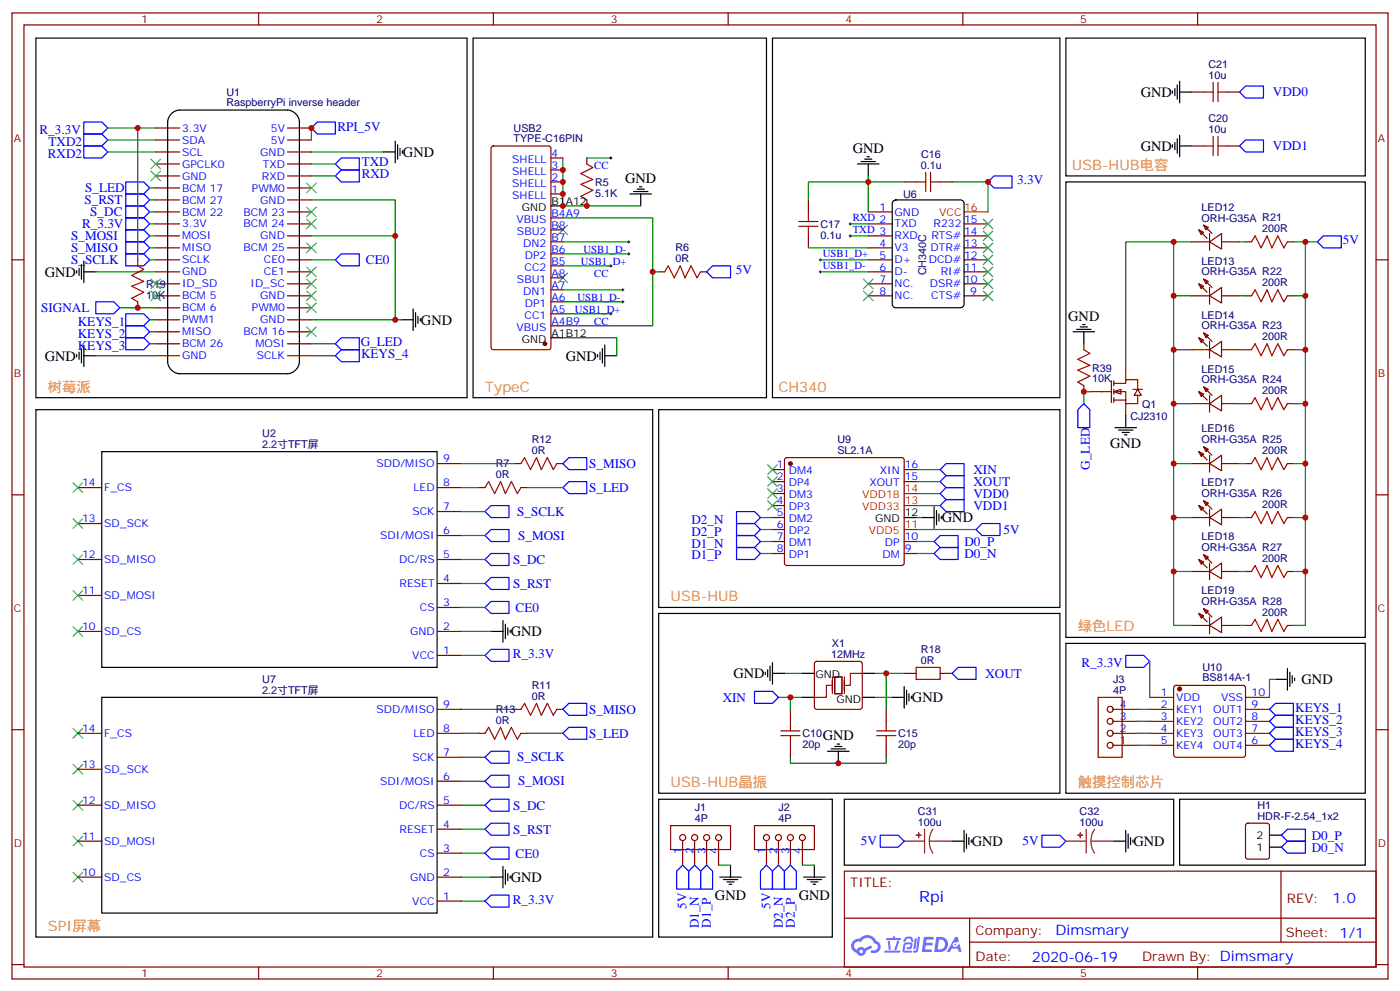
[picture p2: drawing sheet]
<svg xmlns="http://www.w3.org/2000/svg" width="412mm" height="292mm" viewBox="0 0 412 292" stroke-linecap="round" stroke-linejoin="round" font-family="sans-serif">
<g fill="none" stroke="#870000" stroke-width=".35">
<path d="M3.5 3.8h405.4v284.3h-405.4zM7.1 7.3h398.2v277.3h-398.2zM76.2 3.8v3.5M145.3 3.8v3.5M214.5 3.8v3.5M283.6 3.8v3.5M352.8 3.8v3.5M3.5 76.5h3.6M405.3 76.5h3.6M3.5 145.6h3.6M405.3 145.6h3.6M3.5 214.8h3.6"/>
<path d="M405.3 214.8h3.6M248.7 256.4h156.6v28.2h-156.6zM377.3 256.4v20.9M248.7 270.2h156.5M285.6 277.3h119.6M285.6 270.2v14.2M3.5 283.9h3.6M76.2 284.6v3.5M145.3 284.6v3.5M214.5 284.6v3.5M283.6 284.6v3.5M352.8 284.6v3.5"/>
<path d="M405.3 283.9h3.6"/>
</g>
<g fill="#5487ff">
<path d="M272.1 275.7h2.6l.3 .2-.1 .6h-2l-.1 1h1.6l.4 .4-.4 .4h-1.7l-.2 1.1 1.8 .1 .3 .3-.2 .4h-2.9z"/>
<path d="M281.4 275.8h.7l.4 1.3-.7 .3a.74 .74 0 0 0-1.1 .3 .74 .74 0 0 0 .5 1.1 .74 .74 0 0 0 .9-.7l.5-.3 .7 2.4h-.9l-.2-1h-1.9l-.5 1h-.9z"/>
<path d="M269.5 276.2h.6l-.4 2.9a.31 .31 0 0 1-.3 .3 .31 .31 0 0 1-.3-.3z"/>
<path d="M270.4 275.7h.6l-.5 4a.89 .89 0 0 1-.7 .7 .89 .89 0 0 1-.9-.3l1-.5z"/>
<path d="M266.8 275.9l.6-.2 1.2 .1 .5 1.3-.6 .1-.4-.9-1 .1a.95 .95 0 0 1-1 .8l-.1-.2z"/>
<path d="M266.4 277.6l1.8-.2a1.04 1.04 0 0 1 .6 1.1 1.04 1.04 0 0 1-.8 .9h-.7a.29 .29 0 0 1-.3-.4 .29 .29 0 0 1 .3-.2h.7l.2-.8h-1.4l-.4 1.8h1.9a.29 .29 0 0 1 .3 .3 .29 .29 0 0 1-.3 .3h-2l-.4-.3 .2-2.1z"/>
<path d="M260.5 279.8h4.4a.3 .3 0 0 1 .3 .3 .3 .3 0 0 1-.3 .3h-4.3z"/>
<path d="M264.3 276.9h.6l-.5 1.6a1.02 1.02 0 0 1-.7 1.2l-.2-.3z"/>
<path d="M261.5 276.9h.6l.3 2.4-.3 .3-.3-.2z"/>
<path d="M261.1 276.1h1.9l.2-.5h.5l-.1 .5h1.5a.29 .29 0 0 1 .3 .3 .29 .29 0 0 1-.3 .3h-3.9z"/>
<path d="M275.8 275.7l-.6 4.5h1.4a2.27 2.27 0 0 0 2.7-2.3 2.27 2.27 0 0 0-2.7-2.2zM276.6 276.5a1.5 1.5 0 0 1 1.8 1.6 1.5 1.5 0 0 1-1.9 1.3h-.3z"/>
<path d="M251.4 276.9a2.09 2.09 0 0 0 1 3.5 1.37 1.37 0 0 0 1.5 .9 1.37 1.37 0 0 0 1.1-1.4l2-1-.5-.7-1.8 1a1.4 1.4 0 0 0-2.3 .4 1.32 1.32 0 0 1-.6-1.9 1.32 1.32 0 0 1 1.9-.4 2.02 2.02 0 0 1 2-1.3 2.02 2.02 0 0 1 1.8 1.6 1.09 1.09 0 0 1 1.1 1.4 1.09 1.09 0 0 1-1.6 .7 .41 .41 0 0 0-.5 .3 .41 .41 0 0 0 .4 .5 1.89 1.89 0 0 0 2.4-1.2 1.89 1.89 0 0 0-1.2-2.4 2.98 2.98 0 0 0-5-.6l-1 .1zM253.2 280a.52 .52 0 0 1 1 0 .52 .52 0 0 1-1 0z"/>
<circle cx="281.4" cy="278" r=".28"/>
</g>
<g fill="none" stroke="#870000" stroke-width=".35">
<path d="M45.9 37.7h7M84.7 37.7h7M351 27.1h3.5M361.6 27.1h3.5M45.9 41.2h7M45.9 44.7h7M45.9 48.3h7M45.9 51.8h7M45.9 55.3h7M45.9 58.8h7M84.7 41.2h7M84.7 44.7h7"/>
<path d="M84.7 48.3h7M84.7 51.8h7M84.7 55.3h7M84.7 58.8h7M144.9 43.2l.4-.2h16.3l.6 .4 .1 58.8-.5 .7h-16.5l-.6-.4-.1-58.8zM162.3 53.6h3.5M162.3 57.1h3.5M162.3 50h3.5M162.3 46.5h3.5M172.9 46.5v1.8M172.9 58.8v1.8M238.1 58.8v3.6"/>
<path d="M266.3 53.6h3.6M276.9 53.6h3.6M351 43h3.5M361.6 43h3.5M40.6 76.5v1.7M45.9 62.4h7M45.9 65.9h7M45.9 69.4h7M45.9 73h7M45.9 76.5h7M84.7 62.4h7M84.7 65.9h7"/>
<path d="M84.7 69.4h7M84.7 73h7M84.7 76.5h7M162.3 78.2h3.5M162.3 74.7h3.5M162.3 71.2h3.5M162.3 67.7h3.5M162.3 64.1h3.5M238.1 69.4v3.6M255.8 62.4h7M255.8 65.9h7M255.8 69.4h7"/>
<path d="M255.8 73h7M255.8 76.5h7M284 65.9h7M284 69.4h7M284 73h7M284 76.5h7M40.6 88.8v1.8M45.9 80h7M45.9 83.5h7M45.9 87.1h7M45.9 90.6h7M45.9 94.1h7"/>
<path d="M45.9 97.6h7M84.7 80h7M84.7 83.5h7M84.7 87.1h7M84.7 90.6h7M84.7 94.1h7M84.7 97.6h7M162.3 95.9h3.5M162.3 92.4h3.5M162.3 88.8h3.5M162.3 85.3h3.5M162.3 81.8h3.5"/>
<path d="M194 80h1.8M206.4 80h1.7M255.8 80h7M255.8 83.5h7M255.8 87.1h7M284 80h7M284 83.5h7M284 87.1h7M45.9 101.2h7M45.9 104.7h7M84.7 101.2h7M84.7 104.7h7"/>
<path d="M128.8 136.5h7M151.7 136.5h1.8M164 136.5h1.8M227.5 138.2h3.6M231.3 134.9l.5-.2h33.8l.5 .2 .2 .5v30.3l-.2 .5-.5 .2h-33.8l-.5-.2-.2-.5v-30.3zM266.3 138.2h3.6M22.9 143.5h7.1M22.9 154.1h7.1M128.8 157.6h7M128.8 150.6h7M128.8 143.5h7M141.1 143.5h1.8"/>
<path d="M153.5 143.5h1.7M227.5 141.7h3.6M227.5 145.3h3.6M227.5 148.8h3.6M227.5 152.3h3.6M227.5 155.9h3.6M227.5 159.4h3.6M266.3 141.7h3.6M266.3 159.4h3.6M22.9 164.7h7.1M22.9 175.3h7.1M128.8 178.8h7"/>
<path d="M128.8 171.7h7M128.8 164.7h7M227.5 162.9h3.6M266.3 162.9h3.6M22.9 185.8h7.1M128.8 192.9h7M128.8 185.8h7M240.1 194.9l.5-.2h12.7l.5 .2 .2 .5v12.7l-.2 .5-.5 .2h-12.7l-.5-.3-.2-.4v-12.7zM266.3 198.2h3.6M276.9 198.2h3.6M22.9 215.8h7.1M128.8 208.8h7"/>
<path d="M128.8 215.8h7M141.1 215.8h1.8M151.7 208.8h1.8M153.5 215.8h1.7M164 208.8h1.8M232.8 208.8v3.5M232.8 219.4v3.5M261.1 208.8v3.5M261.1 219.4v3.5M338.7 208.8h7M338.7 215.8h7M338.7 205.2h7"/>
<path d="M338.7 212.3h7M338.7 219.4h7M346 201.9l.4-.2h19.8l.5 .2 .2 .5v19.8l-.2 .5-.5 .2h-19.8l-.5-.2-.2-.5v-19.8zM366.9 208.8h7M366.9 215.8h7M366.9 205.2h7M366.9 212.3h7M366.9 219.4h7M22.9 237h7.1M22.9 226.4h7.1M128.8 237h7M128.8 229.9h7"/>
<path d="M128.8 222.9h7M22.9 258.2h7.1M22.9 247.6h7.1M128.8 258.2h7M128.8 251.1h7M128.8 244.1h7M128.8 265.2h7"/>
</g>
<g fill="none" stroke="#000" stroke-width=".35">
<path d="M10.6 11.2h127v105.9h-127zM139.3 11.2h86.5v105.9h-86.5zM227.5 11.2h84.7v105.9h-84.7zM314 11.2h88.2v40.6h-88.2zM50.5 33.5a3.5 3.5 0 0 1 2.4-1.1h31.8a3.8 3.8 0 0 1 3.5 3.5v70.6a3.8 3.8 0 0 1-3.5 3.5h-31.8a3.8 3.8 0 0 1-3.5-3.5v-70.6a3.5 3.5 0 0 1 1.1-2.4zM345.4 26.7v.7M346.1 26v2.2M346.8 25v4.2M347.5 23.9v6.4M347.5 39.8v6.3M347.5 27.1h3.5M112.9 44.7h3.5"/>
<path d="M116.4 41.6v6.3M117.1 42.6v4.2M117.8 43.7v2.1M118.5 44.4v.7M185.6 57.1h6.3M186.6 56.4h4.3M187.7 55.7h2.1M188.4 55h.7M188.7 57.1v3.5M252.6 48.3h6.3M253.6 47.6h4.3M254.7 46.8h2.1"/>
<path d="M255.4 46.1h.7M255.8 48.3v3.5M263.1 59.3l.8-.5h19l.9 .5 .2 .6v29.6l-.5 .9-.6 .2h-19l-.9-.5-.2-.6v-29.6zM345.4 42.6v.7M346.1 41.9v2.1M346.8 40.9v4.2M347.5 43h3.5M22.6 79.7v.7M23.3 79v2.1M24 77.9v4.2M24.7 76.8v6.4M162.3 60.6h3.5"/>
<path d="M24.7 80h3.5M162.3 99.4h3.5M176 104.4v.7M176.7 103.6v2.2M177.4 102.6v4.2M178.2 104.7h3.5M178.2 101.5v6.4M10.6 120.6h181.7v155.2h-181.7zM30 132.9h98.8v63.5h-98.8zM194 120.6h118.2v58.2h-118.2zM266.3 152.3h3.6M271.6 152.3h3.6"/>
<path d="M275.2 149.2v6.3M275.9 150.2v4.2M276.6 151.3v2.1M277.3 152v.7M144.6 185.8h3.6M148.2 182.7v6.3M148.9 183.7v4.3M149.6 184.8v2.1M150.3 185.5v.7M194 180.6h118.2v52.9h-118.2zM225.4 197.8v.7M226.1 197.1v2.1"/>
<path d="M226.8 196.1v4.2M227.5 198.2h3.6M227.5 195v6.4M236.4 198.2h3.5M254 198.2h3.5M375.7 200h3.5M379.2 196.8v6.3M379.9 197.8v4.3M380.6 198.9v2.1M381.4 199.6v.7M30 205.2h98.8v63.5h-98.8zM236.4 205.2h3.5"/>
<path d="M245.9 219.7h2.1M246.6 219h.7M254 205.2h3.5M262.8 205.2h3.5M266.3 202.1v6.3M267.1 203.1v4.3M267.8 204.2v2.1M268.5 204.9v.7M243.8 221.1h6.3M244.8 220.4h4.3M246.9 221.1v3.5M144.6 258.2h3.6"/>
<path d="M148.2 255v6.3M148.9 256v4.3M149.6 257.1v2.1M150.3 257.8v.7"/>
</g>
<g fill="none" stroke="#008700" stroke-width=".35">
<path d="M31.7 37.7h14.2M44.1 58.8h1.8M91.7 44.7h21.2M91.7 48.3h7.1M91.7 51.8h7.1M165.8 46.5v14.1h22.9M172.9 46.5h7M255.8 51.8v10.6M266.3 53.6h-28.2v5.2M280.5 53.6h10.5v8.8M44.1 73h1.8M44.1 65.9h1.8"/>
<path d="M44.1 69.4h1.8M44.1 76.5h1.8M44.1 62.4h1.8M91.7 76.5h7.1M165.8 64.1h26.5v31.8h-26.5M165.8 78.2h14.1M165.8 71.2h19.4M165.8 74.7h19.4M238.1 73h17.7M241.7 76.5h14.1M250.5 65.9h5.3M250.5 69.4h5.3"/>
<path d="M28.2 80h17.7M44.1 97.6h1.8M44.1 94.1h1.8M165.8 99.4h15.9v5.3M165.8 85.3h17.6M165.8 88.8h17.6M165.8 92.4h14.1M192.3 80h1.7M241.7 80h14.1M44.1 101.2h1.8M91.7 104.7h7.1M135.8 136.5h15.9"/>
<path d="M269.9 138.2h7M135.8 143.5h5.3M135.8 157.6h7.1M135.8 150.6h7.1M155.2 143.5h10.6M224 155.9h3.5M224 159.4h3.5M224 152.3h3.5M269.9 148.8h7M269.9 145.3h7M269.9 155.9h17.6M269.9 159.4h5.3"/>
<path d="M269.9 152.3h1.7M269.9 141.7h7M135.8 178.8h7.1M135.8 171.7h7.1M135.8 164.7h7.1M224 162.9h3.5M269.9 162.9h5.3M135.8 192.9h7.1M135.8 185.8h8.8M231.1 198.2h5.3M257.5 198.2h8.8M261.1 198.2v10.6"/>
<path d="M135.8 208.8h15.9M135.8 215.8h5.3M155.2 215.8h10.6M229.3 205.2h7.1M232.8 205.2v3.6M257.5 205.2h5.3M135.8 237h7.1M135.8 222.9h7.1M135.8 229.9h7.1M232.8 222.9v1.7h28.3v-1.7M135.8 244.1h7.1M135.8 251.1h7.1"/>
<path d="M135.8 258.2h8.8M135.8 265.2h7.1"/>
</g>
<path d="M284 62.4h7M266.3 155.9h3.6M266.3 148.8h3.6M266.3 145.3h3.6" fill="none" stroke="#f00" stroke-width=".35"/>
<g fill="none" stroke="#a10000" stroke-width=".35">
<path d="M354.5 27.1h2.9M357.4 24.3v5.6M358.8 24.3v5.6M358.8 27.1h2.8M172.9 48.3l1.7 1-3.5 1.8 3.5 1.7-3.5 1.5 3.5 1.7-3.5 1.8 1.8 1M269.9 53.6h2.8M272.7 50.7v5.7M274.1 53.6h2.8M274.1 50.7v5.7M354.5 43h2.9M357.4 40.1v5.7M358.8 43h2.8"/>
<path d="M358.8 40.1v5.7M40.6 78.2l1.7 1.1-3.5 1.8 3.5 1.7-3.5 1.4 3.5 1.8-3.5 1.8 1.8 1M235.3 65.2h5.6M235.3 66.6h5.6M238.1 62.4v2.8M238.1 66.6v2.8M195.8 80l1-1.8 1.8 3.6 1.8-3.6 1.4 3.6 1.8-3.6 1.7 3.6 1.1-1.8M153.5 136.5l1-1.8 1.8 3.5 1.7-3.5 1.5 3.5 1.7-3.5 1.8 3.5 1-1.7M142.9 143.5l1-1.8 1.8 3.6 1.8-3.6 1.4 3.6 1.7-3.6 1.8 3.6 1.1-1.8M269.9 196.4h7v3.6h-7zM142.9 215.8l1-1.7 1.8 3.5 1.8-3.5 1.4 3.5 1.7-3.5 1.8 3.5 1.1-1.8M153.5 208.8l1-1.8 1.8 3.5 1.7-3.5 1.5 3.5 1.7-3.5 1.8 3.5 1-1.7"/>
<path d="M230 216.5h5.7M230 215.1h5.7M232.8 212.3v2.8M232.8 216.5v2.9M258.2 216.5h5.7M258.2 215.1h5.7M261.1 212.3v2.8M261.1 216.5v2.9"/>
</g>
<g fill="none" stroke="#000" stroke-width=".29">
<path d="M179.6 46.5h.7M179.9 46.1v.7M179.6 78.2h.7M179.9 77.9v.7M184.9 74.7h.7M184.9 71.2h.7M185.2 70.8v.7M185.2 74.4v.7M241.3 76.5h.7M241.7 76.1v.7M241.7 79.7v.7M250.1 65.9h.7"/>
<path d="M250.1 69.4h.7M250.5 65.5v.8M250.5 69.1v.7M179.6 92.4h.7M179.9 92v.7M183.1 88.8h.7M183.1 85.3h.7M183.4 84.9v.8M183.4 88.5v.7M241.3 80h.7"/>
</g>
<g fill="none" stroke="#3c3" stroke-width=".35">
<path d="M164.4 66.3l2.8 2.8M167.2 66.3l-2.8 2.8M289.6 64.5l2.9 2.8M289.6 68l2.9 2.8M289.6 75.1l2.9 2.8M289.6 78.6l2.9 2.8M289.6 71.5l2.9 2.9M292.5 64.5l-2.9 2.8M292.5 68l-2.9 2.8M292.5 75.1l-2.9 2.8M292.5 78.6l-2.9 2.8M292.5 71.5l-2.9 2.9"/>
<path d="M164.4 80.4l2.8 2.8M167.2 80.4l-2.8 2.8M254.4 85.7l2.8 2.8M254.4 82.1l2.8 2.8M257.2 85.7l-2.8 2.8M257.2 82.1l-2.8 2.8M289.6 82.1l2.9 2.8M289.6 85.7l2.9 2.8M292.5 82.1l-2.9 2.8M292.5 85.7l-2.9 2.8M21.5 142.1l2.8 2.8M21.5 152.7l2.8 2.8"/>
<path d="M24.3 142.1l-2.8 2.8M24.3 152.7l-2.8 2.8M21.5 163.3l2.8 2.8M21.5 173.8l2.8 2.9M24.3 163.3l-2.8 2.8M24.3 173.8l-2.8 2.9M21.5 184.4l2.8 2.9M24.3 184.4l-2.8 2.9M21.5 214.4l2.8 2.8M24.3 214.4l-2.8 2.8M21.5 235.6l2.8 2.8M21.5 225l2.8 2.8"/>
<path d="M24.3 235.6l-2.8 2.8M24.3 225l-2.8 2.8M21.5 256.8l2.8 2.8M21.5 246.2l2.8 2.8M24.3 256.8l-2.8 2.8M24.3 246.2l-2.8 2.8"/>
</g>
<g fill="#870000" stroke="#870000" stroke-width=".35">
<circle cx="160.5" cy="101.2" r=".53"/>
<circle cx="232.8" cy="136.5" r=".53"/>
<circle cx="347.5" cy="202.8" r=".53"/>
</g>
<g fill="none" stroke="#00f" stroke-width=".35">
<path d="M24.7 39.4h5.3l1.7 1.8-1.7 1.8h-5.3zM24.7 35.9h5.3l1.7 1.8-1.7 1.7h-5.3zM365.1 27.1l1.8-1.8h5.3v3.6h-5.3zM24.7 43h5.3l1.7 1.7-1.7 1.8h-5.3zM37 57.1h5.3l1.8 1.7-1.8 1.8h-5.3zM98.8 48.3l1.7-1.8h5.3v3.5h-5.3zM98.8 51.8l1.7-1.8h5.3v3.6h-5.3zM291 53.6l1.8-1.8h5.3v3.5h-5.3zM365.1 43l1.8-1.8h5.3v3.5h-5.3zM37 64.1h5.3l1.8 1.8-1.8 1.8h-5.3zM37 67.7h5.3l1.8 1.7-1.8 1.8h-5.3zM37 71.2h5.3l1.8 1.8-1.8 1.7h-5.3z"/>
<path d="M37 74.7h5.3l1.8 1.8-1.8 1.7h-5.3zM37 60.6h5.3l1.8 1.8-1.8 1.7h-5.3zM98.8 76.5l1.7-1.8h5.3v3.5h-5.3zM28.2 88.8h5.3l1.8 1.8-1.8 1.8h-5.3zM37 92.4h5.3l1.8 1.7-1.8 1.8h-5.3zM37 95.9h5.3l1.8 1.7-1.8 1.8h-5.3zM37 99.4h5.3l1.8 1.8-1.8 1.7h-5.3zM208.1 80l1.8-1.8h5.3v3.6h-5.3zM98.8 104.7l1.7-1.8h5.3v3.6h-5.3zM165.8 136.5l1.8-1.8h5.3v3.5h-5.3zM276.9 138.2l1.8-1.7h5.3v3.5h-5.3zM278.7 140h5.3v3.5h-5.3l-1.8-1.8z"/>
<path d="M142.9 157.6l1.7-1.7h5.3v3.5h-5.3zM144.6 148.8h5.3v3.5h-5.3l-1.7-1.7zM165.8 143.5l1.8-1.8h5.3v3.6h-5.3zM217 157.6h5.2l1.8 1.8-1.8 1.7h-5.2zM217 154.1h5.2l1.8 1.8-1.8 1.7h-5.2zM217 150.6h5.2l1.8 1.7-1.8 1.8h-5.2zM275.2 159.4l1.7-1.8h5.3v3.5h-5.3zM276.9 145.3l1.8-1.8h5.3v3.5h-5.3zM278.7 147h5.3v3.6h-5.3l-1.8-1.8zM287.5 155.9l1.8-1.8h5.3v3.5h-5.3zM142.9 178.8l1.7-1.8h5.3v3.6h-5.3zM142.9 171.7l1.7-1.7h5.3v3.5h-5.3z"/>
<path d="M142.9 164.7l1.7-1.8h5.3v3.5h-5.3zM217 161.1h5.2l1.8 1.8-1.8 1.8h-5.2zM275.2 162.9l1.7-1.8h5.3v3.6h-5.3zM142.9 192.9l1.7-1.8h5.3v3.6h-5.3zM282.2 196.4h5.3v3.6h-5.3l-1.7-1.8zM331.6 192.9h5.3l1.8 1.8-1.8 1.7h-5.3zM165.8 208.8l1.8-1.8h5.3v3.5h-5.3zM165.8 215.8l1.8-1.7h5.3v3.5h-5.3zM222.2 203.5h5.3l1.8 1.7-1.8 1.8h-5.3zM373.9 208.8l1.8-1.8h5.3v3.5h-5.3zM373.9 212.3l1.8-1.8h5.3v3.6h-5.3zM373.9 215.8l1.8-1.7h5.3v3.5h-5.3z"/>
<path d="M373.9 219.4l1.8-1.8h5.3v3.5h-5.3zM142.9 229.9l1.7-1.7h5.3v3.5h-5.3zM142.9 222.9l1.7-1.8h5.3v3.5h-5.3zM144.6 235.2h5.3v3.6h-5.3l-1.7-1.8zM142.9 244.1l1.7-1.8h5.3v3.5h-5.3zM142.9 251.1l1.7-1.8h5.3v3.6h-5.3zM142.9 265.2l1.7-1.7h5.3v3.5h-5.3z"/>
</g>
<path d="M245.2 199.2v5M245.9 199.2h2.1v5h-2.1zM248.7 199.2v5M254 198.2h-3.5v3.5h-1.8M244.8 201.7h-1.4v3.5h-3.5" fill="none" stroke="#870012" stroke-width=".35"/>
<g fill="#fff" stroke="#870000" stroke-width=".35">
<path d="M328.1 115.3l2.1-.7v1.4z"/>
<path d="M335.1 114.6l1.1 1.7h-2.1z"/>
</g>
<g fill="none" stroke="#870000" stroke-width=".35">
<path d="M351 71.2h5.3M353.1 67.7l1.4 .7-.7 .7zM353.1 67.7l2.5 2.4M354.5 66.3l1.5 .7-.8 .7zM354.5 66.3l2.5 2.4M356.3 71.2l3.5-2.5v4.6zM356.3 68.7v5M359.8 71.2h5.3M366.9 71.2h1.8M379.2 71.2h1.8M351 87.1h5.3M353.1 83.5l1.4 .7-.7 .7z"/>
<path d="M353.1 99.4l1.4 .7-.7 .7zM353.1 83.5l2.5 2.5M353.1 99.4l2.5 2.5M354.5 82.1l1.5 .7-.8 .7zM354.5 98l1.5 .7-.8 .7zM354.5 82.1l2.5 2.5M354.5 98l2.5 2.5M356.3 87.1l3.5-2.5v4.6zM356.3 84.6v4.9M359.8 87.1h5.3M366.9 87.1h1.8M379.2 87.1h1.8"/>
<path d="M319.3 101.2v1.7M319.3 113.5v1.8M321 115.3h6.4M327.4 112.1v6.4M328.1 112.8h3.5v-1h3.5v2.8M328.1 115.3h3.5v3.5h3.5v-2.5M328.1 117.8h3.5M328.1 112.1v1.4M328.1 114.6v1.4M328.1 117.1v1.4M331.6 108.2v3.6M331.6 118.8v3.5"/>
<path d="M333.7 114.6h2.8M351 102.9h5.3M351 118.8h5.3M353.1 115.3l1.4 .7-.7 .7zM353.1 115.3l2.5 2.5M354.5 113.9l1.5 .7-.8 .7zM354.5 113.9l2.5 2.4M356.3 102.9l3.5-2.4v4.6zM356.3 118.8l3.5-2.5v4.6zM356.3 100.5v4.9M356.3 116.3v5M359.8 102.9h5.3"/>
<path d="M359.8 118.8h5.3M366.9 102.9h1.8M366.9 118.8h1.8M379.2 102.9h1.8M379.2 118.8h1.8M351 136.5h5.3M353.1 132.9l1.4 .7-.7 .7zM353.1 132.9l2.5 2.5M354.5 131.5l1.5 .7-.8 .7zM354.5 131.5l2.5 2.5M356.3 136.5l3.5-2.5v4.6zM356.3 134v4.9"/>
<path d="M359.8 136.5h5.3M366.9 136.5h1.8M379.2 136.5h1.8M351 152.3h5.3M353.1 148.8l1.4 .7-.7 .7zM353.1 148.8l2.5 2.5M354.5 147.4l1.5 .7-.8 .7zM354.5 147.4l2.5 2.5M356.3 152.3l3.5-2.4v4.5zM356.3 149.9v4.9M359.8 152.3h5.3M366.9 152.3h1.8"/>
<path d="M379.2 152.3h1.8M351 168.2h5.3M353.1 164.7l1.4 .7-.7 .7zM353.1 164.7l2.5 2.4M354.5 163.3l1.5 .7-.8 .7zM354.5 179.1l1.5 .7-.8 .8zM354.5 163.3l2.5 2.4M354.5 179.1l2.5 2.5M356.3 168.2l3.5-2.5v4.6zM356.3 165.7v5M359.8 168.2h5.3M366.9 168.2h1.8"/>
<path d="M379.2 168.2h1.8M351 184.1h5.3M353.1 180.6l1.4 .7-.7 .7zM353.1 180.6l2.5 2.4M356.3 184.1l3.5-2.5v4.6zM356.3 181.6v4.9M359.8 184.1h5.3M366.9 184.1h1.8M379.2 184.1h1.8M323.5 205.2h7.1v17.7h-7.1zM328.1 219.4h7M328.1 212.3h7"/>
<path d="M328.1 208.8h7M328.1 215.8h7M197.6 243h17.6v7h-17.6zM201.1 247.6v7M204.6 247.6v7M208.1 247.6v7M211.7 247.6v7M222.2 243h17.7v7h-17.7zM225.8 247.6v7M229.3 247.6v7M232.8 247.6v7M236.4 247.6v7"/>
<path d="M367.1 242.5l.5-.2h5.6l.7 .4v9.5l-.4 .6-5.9 .1-.7-.5v-9.4z"/>
<circle cx="327" cy="219.4" r=".88"/>
<circle cx="327" cy="215.8" r=".88"/>
<circle cx="327" cy="208.8" r=".88"/>
<circle cx="327" cy="212.3" r=".88"/>
<circle cx="201.1" cy="246.5" r=".88"/>
<circle cx="204.6" cy="246.5" r=".88"/>
<circle cx="208.1" cy="246.5" r=".88"/>
<circle cx="211.7" cy="246.5" r=".88"/>
<circle cx="225.8" cy="246.5" r=".88"/>
<circle cx="229.3" cy="246.5" r=".88"/>
<circle cx="232.8" cy="246.5" r=".88"/>
<circle cx="236.4" cy="246.5" r=".88"/>
</g>
<g fill="none" stroke="#008700" stroke-width=".35">
<path d="M40.6 37.7v38.8M91.7 37.7v3.5M31.7 41.2h14.2M31.7 44.7h14.2M44.1 55.3h1.8M91.7 58.8h24.7v10.6M91.7 69.4h24.7v24.7M345.7 71.2v15.9h5.3M351 71.2h-19.4v37M365.1 71.2h1.8M381 71.2h7.1M384.5 71.2v15.9h-3.5"/>
<path d="M35.3 90.6h10.6M91.7 94.1h26.5M345.7 87.1v15.8h5.3M365.1 87.1h1.8M384.5 87.1v15.8h-3.5M28.2 104.7h17.7M91.7 101.2h7.1M321 115.3h-1.7v3.5M345.7 102.9v15.9h5.3M345.7 118.8v17.7h5.3M365.1 102.9h1.8M365.1 118.8h1.8"/>
<path d="M384.5 102.9v15.9h-3.5M384.5 118.8v17.7h-3.5M345.7 136.5v15.8h5.3M365.1 136.5h1.8M384.5 136.5v15.8h-3.5M345.7 152.3v15.9h5.3M365.1 152.3h1.8M384.5 152.3v15.9h-3.5M345.7 168.2v15.9h5.3M365.1 168.2h1.8M384.5 168.2v15.9h-3.5M338.7 194.7v10.5"/>
<path d="M365.1 184.1h1.8M375.7 200h-1.8v5.2M335.1 219.4h3.6M335.1 212.3h3.6M335.1 208.8h3.6M335.1 215.8h3.6M211.7 254.6h3.5M236.4 254.6h3.5"/>
</g>
<g fill="none" stroke="#000" stroke-width=".35">
<path d="M314 53.6h88.2v134h-88.2zM118.2 94.1h3.5M121.7 90.9v6.4M122.4 92v4.2M123.1 93.1v2.1M123.8 93.8v.7M316.1 97.6h6.3M317.1 96.9h4.3M318.2 96.2h2.1M318.9 95.5h.7M319.3 97.6v3.6M22.6 104.4v.7"/>
<path d="M23.3 103.6v2.2M24 102.6v4.2M24.7 104.7h3.5M24.7 101.5v6.4M328.4 125.9h6.4M329.5 126.6h4.2M330.6 127.3h2.1M331.3 128h.7M331.6 122.3v3.6M314 189.4h88.2v44.1h-88.2zM194 235.2h51.2v40.6h-51.2zM248.7 235.2h97v19.4h-97z"/>
<path d="M347.5 235.2h54.7v19.4h-54.7zM212 258.2h6.4M213.1 258.9h4.2M214.1 259.6h2.2M215.2 254.6v3.6M236.7 258.2h6.4M237.8 258.9h4.2M238.8 259.6h2.1M239.9 254.6v3.6M280.5 247.6h3.5M284 244.4v6.4M284.7 245.5v4.2"/>
<path d="M285.4 246.5v2.1M286.1 247.2v.7M328.1 247.6h3.5M331.6 244.4v6.4M332.3 245.5v4.2M333 246.5v2.1M333.7 247.2v.7M373.9 249.3h3.6M373.9 245.8h3.6M214.8 260.3h.7M239.5 260.3h.7"/>
</g>
<g fill="none" stroke="#00f" stroke-width=".35">
<path d="M91.7 37.7l1.8-1.8h5.3v3.5h-5.3zM37 53.6h5.3l1.8 1.7-1.8 1.8h-5.3zM389.8 69.4h5.3v3.6h-5.3l-1.7-1.8zM98.8 101.2l1.7-1.8h5.3v3.5h-5.3zM319.3 118.8l1.7 1.8v5.3h-3.5v-5.3zM201.1 254.6l1.7 1.8v5.3h-3.5v-5.3zM204.6 254.6l1.8 1.8v5.3h-3.6v-5.3zM208.1 254.6l1.8 1.8v5.3h-3.5v-5.3zM224 256.4l1.8-1.8 1.7 1.8v5.3h-3.5zM229.3 254.6l1.8 1.8v5.3h-3.6v-5.3zM232.8 254.6l1.8 1.8v5.3h-3.5v-5.3zM259.3 245.8h5.3l1.7 1.8-1.7 1.7h-5.3z"/>
<path d="M306.9 245.8h5.3l1.8 1.8-1.8 1.7h-5.3zM377.5 245.8l1.7-1.7h5.3v3.5h-5.3zM377.5 249.3l1.7-1.7h5.3v3.5h-5.3z"/>
</g>
<path d="M368.7 71.2l1-1.8 1.8 3.6 1.7-3.6 1.4 3.6 1.8-3.6 1.8 3.6 1-1.8M368.7 87.1l1-1.8 1.8 3.5 1.7-3.5 1.4 3.5 1.8-3.5 1.8 3.5 1-1.7M319.3 102.9l1.7 1.1-3.5 1.8 3.5 1.7-3.5 1.4 3.5 1.8-3.5 1.8 1.8 1M368.7 102.9l1-1.7 1.8 3.5 1.7-3.5 1.4 3.5 1.8-3.5 1.8 3.5 1-1.8M368.7 118.8l1-1.7 1.8 3.5 1.7-3.5 1.4 3.5 1.8-3.5 1.8 3.5 1-1.8M368.7 136.5l1-1.8 1.8 3.5 1.7-3.5 1.4 3.5 1.8-3.5 1.8 3.5 1-1.7M368.7 152.3l1-1.7 1.8 3.5 1.7-3.5 1.4 3.5 1.8-3.5 1.8 3.5 1-1.8M368.7 168.2l1-1.8 1.8 3.6 1.7-3.6 1.4 3.6 1.8-3.6 1.8 3.6 1-1.8M368.7 184.1l1-1.8 1.8 3.5 1.7-3.5 1.4 3.5 1.8-3.5 1.8 3.5 1-1.7" fill="none" stroke="#a10000" stroke-width=".35"/>
<path d="M266.3 247.6h6M272.3 244.1v7M273.8 247.6l.2 1.8 .8 1.7M273.8 247.6h6.7M274.8 244.1l-.8 1.6-.2 1.9M314 247.6h6M320 244.1v7M321.4 247.6l.2 1.8 .8 1.7M321.4 247.6h6.7M322.4 244.1l-.8 1.6-.2 1.9" fill="none" stroke="#8c2424" stroke-width=".35"/>
<g fill="#8c2424" stroke="#8c2424" stroke-width=".35">
<path d="M270.6 245.1v1.4z"/>
<path d="M269.9 245.8l1.4 .1z"/>
<path d="M318.2 245.1v1.4z"/>
<path d="M317.5 245.8l1.4 .1z"/>
</g>
<g fill="none" stroke="#3c3" stroke-width=".35">
<path d="M44.4 46.8l2.9 2.9M44.4 50.4l2.9 2.8M47.3 46.8l-2.9 2.9M47.3 50.4l-2.9 2.8M90.3 53.9l2.8 2.8M93.1 53.9l-2.8 2.8M90.3 61l2.8 2.8M90.3 64.5l2.8 2.8M90.3 71.5l2.8 2.9M90.3 78.6l2.8 2.8M93.1 61l-2.8 2.8M93.1 64.5l-2.8 2.8"/>
<path d="M93.1 71.5l-2.8 2.9M93.1 78.6l-2.8 2.8M44.4 82.1l2.9 2.8M44.4 85.7l2.9 2.8M47.3 82.1l-2.9 2.8M47.3 85.7l-2.9 2.8M90.3 82.1l2.8 2.8M90.3 89.2l2.8 2.8M90.3 96.2l2.8 2.9M90.3 85.7l2.8 2.8M93.1 82.1l-2.8 2.8M93.1 89.2l-2.8 2.8"/>
<path d="M93.1 96.2l-2.8 2.9M93.1 85.7l-2.8 2.8M226.1 136.8l2.9 2.8M229 136.8l-2.9 2.8M226.1 140.3l2.9 2.9M226.1 143.9l2.9 2.8M226.1 147.4l2.9 2.8M229 140.3l-2.9 2.9M229 143.9l-2.9 2.8M229 147.4l-2.9 2.8"/>
</g>
<g fill="#c00">
<circle cx="91.7" cy="37.7" r=".88"/>
<circle cx="40.6" cy="37.7" r=".88"/>
<circle cx="40.6" cy="90.6" r=".88"/>
<circle cx="319.3" cy="115.3" r=".88"/>
<circle cx="116.4" cy="69.4" r=".88"/>
<circle cx="345.7" cy="71.2" r=".88"/>
<circle cx="384.5" cy="168.2" r=".88"/>
<circle cx="384.5" cy="136.5" r=".88"/>
<circle cx="384.5" cy="102.9" r=".88"/>
<circle cx="384.5" cy="71.2" r=".88"/>
<circle cx="345.7" cy="152.3" r=".88"/>
<circle cx="345.7" cy="118.8" r=".88"/>
<circle cx="345.7" cy="87.1" r=".88"/>
<circle cx="261.1" cy="198.2" r=".88"/>
<circle cx="232.8" cy="205.2" r=".88"/>
<circle cx="246.9" cy="224.6" r=".88"/>
<circle cx="291" cy="53.6" r=".88"/>
<circle cx="192.3" cy="80" r=".88"/>
<circle cx="255.8" cy="53.6" r=".88"/>
<circle cx="172.9" cy="60.6" r=".88"/>
<circle cx="165.8" cy="50" r=".88"/>
<circle cx="165.8" cy="53.6" r=".88"/>
<circle cx="165.8" cy="57.1" r=".88"/>
<circle cx="165.8" cy="60.6" r=".88"/>
<circle cx="345.7" cy="102.9" r=".88"/>
<circle cx="345.7" cy="136.5" r=".88"/>
<circle cx="345.7" cy="168.2" r=".88"/>
<circle cx="384.5" cy="87.1" r=".88"/>
<circle cx="384.5" cy="118.8" r=".88"/>
<circle cx="384.5" cy="152.3" r=".88"/>
<circle cx="116.4" cy="94.1" r=".88"/>
</g>
<text font-size="4.6" fill="#00f" x="270.8" y="265.4">Rpi</text>
<g font-size="4.2">
<text x="336" y="28.5">GND</text>
<text x="118.7" y="46.2">GND</text>
<text x="251.2" y="45">GND</text>
<text x="336" y="44.4">GND</text>
<text x="184.1" y="53.9">GND</text>
<text x="13.2" y="81.4">GND</text>
<text x="124" y="95.6">GND</text>
<text x="314.7" y="94.4">GND</text>
<text x="13.2" y="106.1">GND</text>
<text x="166.7" y="106.1">GND</text>
<text x="327" y="131.9">GND</text>
<text x="277.5" y="153.8">GND</text>
<text x="150.5" y="187.3">GND</text>
<text x="216.1" y="199.6">GND</text>
<text x="383.4" y="201.4">GND</text>
<text x="268.6" y="206.7">GND</text>
<text x="242.4" y="217.9">GND</text>
<text x="286.3" y="249">GND</text>
<text x="333.9" y="249">GND</text>
<text x="150.5" y="259.6">GND</text>
<text x="210.6" y="264.9">GND</text>
<text x="235.3" y="264.9">GND</text>
</g>
<g font-size="4.2" fill="#f90">
<text x="315.7" y="50">USB-HUB电容</text>
<text x="14.1" y="115.3">树莓派</text>
<text x="142.9" y="115.3">TypeC</text>
<text x="229.3" y="115.3">CH340</text>
<text x="197.6" y="177">USB-HUB</text>
<text x="317.5" y="185.8">绿色LED</text>
<text x="197.6" y="231.7">USB-HUB晶振</text>
<text x="317.5" y="231.7">触摸控制芯片</text>
<text x="14.1" y="274">SPI屏幕</text>
</g>
<g font-size="4.2" fill="#00f">
<text x="392.5" y="265.7">1.0</text>
<text x="310.9" y="275.2">Dimsmary</text>
<text x="304" y="283">2020-06-19</text>
</g>
<g font-size="3.9" fill="#00f">
<text x="374.9" y="28.4">VDD0</text>
<text x="11.6" y="39.4">R_3.3V</text>
<text x="99.4" y="38.4">RPI_5V</text>
<text x="14.1" y="46.5">RXD2</text>
<text x="14.3" y="43">TXD2</text>
<text x="374.9" y="44.3">VDD1</text>
<text x="106.5" y="49">TXD</text>
<text x="106.5" y="52.5">RXD</text>
<text x="25.1" y="56.5">S_LED</text>
<text x="299.7" y="54.3">3.3V</text>
<text x="24.9" y="60.1">S_RST</text>
<text x="26.6" y="63.6">S_DC</text>
<text x="21" y="70.7">S_MOSI</text>
<text x="24.2" y="67.2">R_3.3V</text>
<text x="395.5" y="71.9">5V</text>
<text x="21" y="74.3">S_MISO</text>
<text x="21" y="77.8">S_SCLK</text>
<text x="107.8" y="77.8">CE0</text>
<text x="216.8" y="80.8">5V</text>
<text x="12.1" y="91.9">SIGNAL</text>
<text x="22.9" y="96">KEYS_1</text>
<text x="22.9" y="99.6">KEYS_2</text>
<text x="106.3" y="101.9">G_LED</text>
<text x="22.9" y="103.1">KEYS_3</text>
<text x="106.4" y="105.4">KEYS_4</text>
<text x="173.6" y="137.8">S_MISO</text>
<text x="286.8" y="143.1">XOUT</text>
<text x="286.8" y="139.5">XIN</text>
<text x="321" y="138.2" transform="rotate(-90 321 138.2)">G_LED</text>
<text x="173.6" y="144.8">S_LED</text>
<text x="286.8" y="146.6">VDD0</text>
<text x="152.4" y="151.8">S_SCLK</text>
<text x="203.7" y="154.1">D2_N</text>
<text x="286.8" y="150.1">VDD1</text>
<text x="152.6" y="158.8">S_MOSI</text>
<text x="203.7" y="161.1">D1_N</text>
<text x="203.7" y="157.6">D2_P</text>
<text x="284.1" y="160.7">D0_P</text>
<text x="295.6" y="157.2">5V</text>
<text x="151.2" y="166">S_DC</text>
<text x="203.7" y="164.7">D1_P</text>
<text x="284.1" y="164.2">D0_N</text>
<text x="151.2" y="173.1">S_RST</text>
<text x="151.9" y="180.1">CE0</text>
<text x="151.1" y="193.6">R_3.3V</text>
<text x="318.6" y="196.4">R_3.3V</text>
<text x="290.3" y="199.5">XOUT</text>
<text x="212.9" y="206.6">XIN</text>
<text x="381.5" y="209.5">KEYS_1</text>
<text x="173.6" y="210.1">S_MISO</text>
<text x="381.5" y="213">KEYS_2</text>
<text x="173.6" y="217.1">S_LED</text>
<text x="381.5" y="216.5">KEYS_3</text>
<text x="381.5" y="220.1">KEYS_4</text>
<text x="152.4" y="224.1">S_SCLK</text>
<text x="152.6" y="231.2">S_MOSI</text>
<text x="151.2" y="238.4">S_DC</text>
<text x="151.2" y="245.4">S_RST</text>
<text x="253.6" y="248.7">5V</text>
<text x="301.2" y="248.7">5V</text>
<text x="386.4" y="247.1">D0_P</text>
<text x="386.4" y="250.6">D0_N</text>
<text x="151.9" y="252.4">CE0</text>
<text x="151.1" y="265.9">R_3.3V</text>
<text x="202.2" y="267.4" transform="rotate(-90 202.2 267.4)">5V</text>
<text x="226.9" y="267.4" transform="rotate(-90 226.9 267.4)">5V</text>
<text x="205.9" y="273.2" transform="rotate(-90 205.9 273.2)">D1_N</text>
<text x="209.4" y="273" transform="rotate(-90 209.4 273)">D1_P</text>
<text x="230.6" y="273.2" transform="rotate(-90 230.6 273.2)">D2_N</text>
<text x="234.1" y="273" transform="rotate(-90 234.1 273)">D2_P</text>
</g>
<g font-size="3.9" fill="#800">
<text x="250.5" y="261">TITLE:</text>
<text x="379.1" y="265.7">REV:</text>
<text x="287.4" y="275.2">Company:</text>
<text x="378.7" y="275.8">Sheet: 1/1</text>
<text x="287.4" y="282.9">Date:</text>
<text x="336.4" y="282.9">Drawn By: Dimsmary</text>
</g>
<g font-size="3.2" fill="#800">
<text x="41.6" y="6.8">1</text>
<text x="110.8" y="6.8">2</text>
<text x="179.9" y="6.8">3</text>
<text x="249.1" y="6.8">4</text>
<text x="318.2" y="6.8">5</text>
<text x="4.1" y="41.9">A</text>
<text x="405.9" y="41.9">A</text>
<text x="4.1" y="111.1">B</text>
<text x="405.9" y="111.1">B</text>
<text x="4.1" y="180.2">C</text>
<text x="405.9" y="180.2">C</text>
<text x="4.1" y="249.3">D</text>
<text x="405.9" y="249.3">D</text>
<text x="41.6" y="287.6">1</text>
<text x="110.8" y="287.6">2</text>
<text x="179.9" y="287.6">3</text>
<text x="249.1" y="287.6">4</text>
<text x="318.2" y="287.6">5</text>
</g>
<g font-size="3.2" fill="#000080">
<text x="356" y="23.2">10u</text>
<text x="356" y="20">C21</text>
<text x="66.7" y="28.2">U1</text>
<text x="66.7" y="31.3">RaspberryPi inverse header</text>
<text x="356" y="35.9">C20</text>
<text x="151.3" y="41.9">TYPE-C16PIN</text>
<text x="151.3" y="38.7">USB2</text>
<text x="356" y="39.1">10u</text>
<text x="271.3" y="46.5">C16</text>
<text x="271.3" y="49.7">0.1u</text>
<text x="175.3" y="57.9">5.1K</text>
<text x="175.3" y="54.7">R5</text>
<text x="266" y="58.2">U6</text>
<text x="354" y="65.2">ORH-G35A R21</text>
<text x="354" y="62">LED12</text>
<text x="241.7" y="70.2">0.1u</text>
<text x="241.7" y="67">C17</text>
<text x="371.8" y="68.4">200R</text>
<text x="199" y="77.2">0R</text>
<text x="199" y="74">R6</text>
<text x="354" y="77.9">LED13</text>
<text x="272.8" y="81" transform="rotate(-90 272.8 81)">CH340C</text>
<text x="354" y="81.1">ORH-G35A R22</text>
<text x="43" y="87.9">10K</text>
<text x="43" y="84.7">R19</text>
<text x="371.8" y="84.2">200R</text>
<text x="354" y="93.8">LED14</text>
<text x="354" y="96.9">ORH-G35A R23</text>
<text x="371.8" y="100.1">200R</text>
<text x="321.7" y="112.5">10K</text>
<text x="321.7" y="109.4">R39</text>
<text x="354" y="112.8">ORH-G35A R24</text>
<text x="354" y="109.6">LED15</text>
<text x="336.5" y="120">Q1</text>
<text x="371.8" y="116">200R</text>
<text x="333" y="123.5">CJ2310</text>
<text x="77.3" y="131.9">2.2寸TFT屏</text>
<text x="77.3" y="128.7">U2</text>
<text x="156.6" y="130.4">R12</text>
<text x="246.7" y="130.5">U9</text>
<text x="354" y="130.5">ORH-G35A R25</text>
<text x="354" y="127.3">LED16</text>
<text x="146.1" y="137.5">R7</text>
<text x="156.6" y="133.6">0R</text>
<text x="246.7" y="133.6">SL2.1A</text>
<text x="371.8" y="133.6">200R</text>
<text x="146.1" y="140.7">0R</text>
<text x="354" y="143.2">LED17</text>
<text x="354" y="146.3">ORH-G35A R26</text>
<text x="371.8" y="149.5">200R</text>
<text x="354" y="159">LED18</text>
<text x="354" y="162.2">ORH-G35A R27</text>
<text x="371.8" y="165.4">200R</text>
<text x="354" y="178.1">ORH-G35A R28</text>
<text x="354" y="174.9">LED19</text>
<text x="371.8" y="181.3">200R</text>
<text x="245.1" y="190.4">X1</text>
<text x="244.8" y="193.6">12MHz</text>
<text x="271.3" y="195.4">0R</text>
<text x="271.3" y="192.2">R18</text>
<text x="354.2" y="197.6">U10</text>
<text x="77.3" y="201">U7</text>
<text x="156.6" y="202.7">R11</text>
<text x="327.9" y="201">J3</text>
<text x="354.2" y="200.5">BS814A-1</text>
<text x="77.3" y="204.2">2.2寸TFT屏</text>
<text x="146.1" y="209.8">R13</text>
<text x="156.6" y="206">0R</text>
<text x="327.9" y="204.2">4P</text>
<text x="146.1" y="213">0R</text>
<text x="236.4" y="220.1">20p</text>
<text x="236.4" y="217">C10</text>
<text x="264.6" y="220.1">20p</text>
<text x="264.6" y="217">C15</text>
<text x="204.6" y="238.8">J1</text>
<text x="229.3" y="238.8">J2</text>
<text x="270.4" y="239.8">C31</text>
<text x="318" y="239.8">C32</text>
<text x="370.4" y="238">H1</text>
<text x="204.6" y="241.9">4P</text>
<text x="229.3" y="241.9">4P</text>
<text x="270.4" y="243">100u</text>
<text x="318" y="243">100u</text>
<text x="370.4" y="241.2">HDR-F-2.54_1x2</text>
</g>
<g font-size="3.2" fill="#00f">
<text x="53.6" y="38.7">3.3V</text>
<text x="79.8" y="38.7">5V</text>
<text x="53.6" y="42.3">SDA</text>
<text x="53.6" y="45.8">SCL</text>
<text x="76.7" y="45.8">GND</text>
<text x="79.8" y="42.3">5V</text>
<text x="150.9" y="47.9">SHELL</text>
<text x="162.5" y="46.1">4</text>
<text x="53.6" y="49.3">GPCLK0</text>
<text x="53.6" y="52.8">GND</text>
<text x="77.1" y="52.8">RXD</text>
<text x="77.4" y="49.3">TXD</text>
<text x="150.9" y="51.4">SHELL</text>
<text x="162.5" y="53.2">2</text>
<text x="162.5" y="49.7">3</text>
<text x="175" y="49.7">CC</text>
<text x="53.6" y="56.4">BCM 17</text>
<text x="53.6" y="59.9">BCM 27</text>
<text x="74.2" y="56.4">PWM0</text>
<text x="76.7" y="59.9">GND</text>
<text x="150.9" y="58.5">SHELL</text>
<text x="150.9" y="55">SHELL</text>
<text x="162.5" y="56.7">1</text>
<text x="53.6" y="63.4">BCM 22</text>
<text x="71.8" y="63.4">BCM 23</text>
<text x="152.1" y="65.5">VBUS</text>
<text x="162.5" y="63.8">B4A9</text>
<text x="251.2" y="65">RXD 2</text>
<text x="259" y="62">1</text>
<text x="263.5" y="63.4">GND</text>
<text x="284" y="65.5">15</text>
<text x="53.6" y="67">3.3V</text>
<text x="53.6" y="70.5">MOSI</text>
<text x="71.8" y="67">BCM 24</text>
<text x="76.7" y="70.5">GND</text>
<text x="152.3" y="69.1">SBU2</text>
<text x="162.5" y="70.8">B7</text>
<text x="162.5" y="67.3">B8</text>
<text x="251.2" y="68.5">TXD 3</text>
<text x="263.5" y="70.5">RXD</text>
<text x="263.5" y="67">TXD</text>
<text x="274.4" y="70.5">RTS#</text>
<text x="275" y="67">R232</text>
<text x="284" y="69.1">14</text>
<text x="53.6" y="74">MISO</text>
<text x="53.6" y="77.5">SCLK</text>
<text x="71.8" y="74">BCM 25</text>
<text x="77.7" y="77.5">CE0</text>
<text x="154.1" y="72.6">DN2</text>
<text x="154.6" y="76.1">DP2</text>
<text x="162.5" y="77.9">B5</text>
<text x="162.5" y="74.4">B6</text>
<text x="171.1" y="77.9">USB1_D+</text>
<text x="171.9" y="74.4">USB1_D-</text>
<text x="242.4" y="75.6">USB1_D+</text>
<text x="259" y="76.1">5</text>
<text x="259" y="72.6">4</text>
<text x="263.5" y="77.5">D+</text>
<text x="263.5" y="74">V3</text>
<text x="273.6" y="77.5">DCD#</text>
<text x="274.1" y="74">DTR#</text>
<text x="284" y="72.6">13</text>
<text x="284" y="76.1">12</text>
<text x="53.6" y="81.1">GND</text>
<text x="77.7" y="81.1">CE1</text>
<text x="152.3" y="83.2">SBU1</text>
<text x="154.5" y="79.7">CC2</text>
<text x="162.5" y="81.4">A8</text>
<text x="175" y="81.4">CC</text>
<text x="242.4" y="79.1">USB1_D-</text>
<text x="259" y="83.2">7</text>
<text x="259" y="79.7">6</text>
<text x="263.5" y="81.1">D-</text>
<text x="277.1" y="81.1">RI#</text>
<text x="284" y="79.7">11</text>
<text x="284" y="83.2">10</text>
<text x="53.6" y="84.6">ID_SD</text>
<text x="53.6" y="88.1">BCM 5</text>
<text x="73.8" y="84.6">ID_SC</text>
<text x="76.7" y="88.1">GND</text>
<text x="154.1" y="86.7">DN1</text>
<text x="162.5" y="88.5">A6</text>
<text x="162.5" y="84.9">A7</text>
<text x="170.1" y="88.5">USB1_D-</text>
<text x="259" y="86.7">8</text>
<text x="263.5" y="88.1">NC.</text>
<text x="263.5" y="84.6">NC.</text>
<text x="273.9" y="84.6">DSR#</text>
<text x="274.3" y="88.1">CTS#</text>
<text x="285.8" y="86.7">9</text>
<text x="53.6" y="91.7">BCM 6</text>
<text x="53.6" y="95.2">PWM1</text>
<text x="74.2" y="91.7">PWM0</text>
<text x="76.7" y="95.2">GND</text>
<text x="154.5" y="93.8">CC1</text>
<text x="154.6" y="90.2">DP1</text>
<text x="162.5" y="95.5">A4B9</text>
<text x="162.5" y="92">A5</text>
<text x="169.4" y="92">USB1_D+</text>
<text x="175" y="95.5">CC</text>
<text x="53.6" y="98.7">MISO</text>
<text x="71.8" y="98.7">BCM 16</text>
<text x="152.1" y="97.3">VBUS</text>
<text x="53.6" y="102.2">BCM 26</text>
<text x="53.6" y="105.8">GND</text>
<text x="75.3" y="102.2">MOSI</text>
<text x="75.6" y="105.8">SCLK</text>
<text x="110.9" y="137.5">SDD/MISO</text>
<text x="130.5" y="136.1">9</text>
<text x="228.9" y="137.9">1</text>
<text x="266.5" y="137.9">16</text>
<text x="24.2" y="143.2">14</text>
<text x="130.5" y="143.2">8</text>
<text x="228.9" y="141.4">2</text>
<text x="232.4" y="139.6">DM4</text>
<text x="232.4" y="143.2">DP4</text>
<text x="256.1" y="143.2">XOUT</text>
<text x="259.2" y="139.6">XIN</text>
<text x="266.5" y="141.4">15</text>
<text x="30.7" y="144.6">F_CS</text>
<text x="121.8" y="144.6">LED</text>
<text x="228.9" y="144.9">3</text>
<text x="228.9" y="148.4">4</text>
<text x="232.4" y="146.7">DM3</text>
<text x="24.2" y="153.7">13</text>
<text x="30.7" y="155.2">SD_SCK</text>
<text x="121.5" y="151.6">SCK</text>
<text x="130.5" y="150.2">7</text>
<text x="228.9" y="152">5</text>
<text x="228.9" y="155.5">6</text>
<text x="232.4" y="150.2">DP3</text>
<text x="232.4" y="153.7">DM2</text>
<text x="112" y="158.7">SDI/MOSI</text>
<text x="130.5" y="157.3">6</text>
<text x="228.9" y="159">7</text>
<text x="232.4" y="157.3">DP2</text>
<text x="232.4" y="160.8">DM1</text>
<text x="260.7" y="160.8">DP</text>
<text x="266.5" y="159">10</text>
<text x="24.2" y="164.3">12</text>
<text x="30.7" y="165.7">SD_MISO</text>
<text x="117.6" y="165.7">DC/RS</text>
<text x="130.5" y="164.3">5</text>
<text x="228.9" y="162.6">8</text>
<text x="232.4" y="164.3">DP1</text>
<text x="259.9" y="164.3">DM</text>
<text x="266.5" y="162.6">9</text>
<text x="117.7" y="172.8">RESET</text>
<text x="130.5" y="171.4">4</text>
<text x="24.2" y="174.9">11</text>
<text x="30.7" y="176.3">SD_MOSI</text>
<text x="123.7" y="179.8">CS</text>
<text x="130.5" y="178.4">3</text>
<text x="24.2" y="185.5">10</text>
<text x="130.5" y="185.5">2</text>
<text x="30.7" y="186.9">SD_CS</text>
<text x="120.8" y="186.9">GND</text>
<text x="121.5" y="194">VCC</text>
<text x="130.5" y="192.5">1</text>
<text x="110.9" y="209.8">SDD/MISO</text>
<text x="130.5" y="208.4">9</text>
<text x="329.8" y="208.4">4</text>
<text x="341.9" y="204.9">1</text>
<text x="341.9" y="208.4">2</text>
<text x="346.4" y="206.3">VDD</text>
<text x="346.4" y="209.8">KEY1</text>
<text x="357.4" y="209.8">OUT1</text>
<text x="359.7" y="206.3">VSS</text>
<text x="368.7" y="208.4">9</text>
<text x="368.7" y="204.9">10</text>
<text x="24.2" y="215.5">14</text>
<text x="130.5" y="215.5">8</text>
<text x="329.8" y="211.9">3</text>
<text x="329.8" y="215.5">2</text>
<text x="341.9" y="211.9">3</text>
<text x="341.9" y="215.5">4</text>
<text x="346.4" y="213.4">KEY2</text>
<text x="357.4" y="213.4">OUT2</text>
<text x="368.7" y="215.5">7</text>
<text x="368.7" y="211.9">8</text>
<text x="30.7" y="216.9">F_CS</text>
<text x="121.8" y="216.9">LED</text>
<text x="329.8" y="219">1</text>
<text x="341.9" y="219">5</text>
<text x="346.4" y="216.9">KEY3</text>
<text x="346.4" y="220.4">KEY4</text>
<text x="357.4" y="220.4">OUT4</text>
<text x="357.4" y="216.9">OUT3</text>
<text x="368.7" y="219">6</text>
<text x="24.2" y="226.1">13</text>
<text x="30.7" y="227.5">SD_SCK</text>
<text x="121.5" y="223.9">SCK</text>
<text x="130.5" y="222.5">7</text>
<text x="112" y="231">SDI/MOSI</text>
<text x="130.5" y="229.6">6</text>
<text x="24.2" y="236.6">12</text>
<text x="30.7" y="238.1">SD_MISO</text>
<text x="117.6" y="238.1">DC/RS</text>
<text x="130.5" y="236.6">5</text>
<text x="117.7" y="245.1">RESET</text>
<text x="130.5" y="243.7">4</text>
<text x="24.2" y="247.2">11</text>
<text x="30.7" y="248.6">SD_MOSI</text>
<text x="130.5" y="250.8">3</text>
<text x="200.7" y="251.4" transform="rotate(-90 200.7 251.4)">1</text>
<text x="204.3" y="251.4" transform="rotate(-90 204.3 251.4)">2</text>
<text x="207.8" y="251.4" transform="rotate(-90 207.8 251.4)">3</text>
<text x="211.3" y="251.4" transform="rotate(-90 211.3 251.4)">4</text>
<text x="225.4" y="251.4" transform="rotate(-90 225.4 251.4)">1</text>
<text x="229" y="251.4" transform="rotate(-90 229 251.4)">2</text>
<text x="232.5" y="251.4" transform="rotate(-90 232.5 251.4)">3</text>
<text x="236" y="251.4" transform="rotate(-90 236 251.4)">4</text>
<text x="24.2" y="257.8">10</text>
<text x="123.7" y="252.2">CS</text>
<text x="130.5" y="257.8">2</text>
<text x="30.7" y="259.2">SD_CS</text>
<text x="120.8" y="259.2">GND</text>
<text x="121.5" y="266.3">VCC</text>
<text x="130.5" y="264.9">1</text>
</g>
<g font-size="3.2">
<text x="153.7" y="62">GND</text>
<text x="162.5" y="60.3">B1A12</text>
<text x="153.7" y="100.8">GND</text>
<text x="162.5" y="99.1">A1B12</text>
<text x="257.8" y="153.7">GND</text>
<text x="266.5" y="152">12</text>
<text x="240.2" y="199.6">GND</text>
<text x="246.4" y="207">GND</text>
<text x="370.2" y="250.4">1</text>
<text x="370.2" y="246.9">2</text>
</g>
<g font-size="3.2" fill="#f00">
<text x="276.7" y="63.4">VCC</text>
<text x="284" y="62">16</text>
<text x="254" y="146.7">VDD18</text>
<text x="266.5" y="148.4">13</text>
<text x="266.5" y="144.9">14</text>
<text x="254" y="150.2">VDD33</text>
<text x="266.5" y="155.5">11</text>
<text x="256" y="157.3">VDD5</text>
</g>
</svg>
